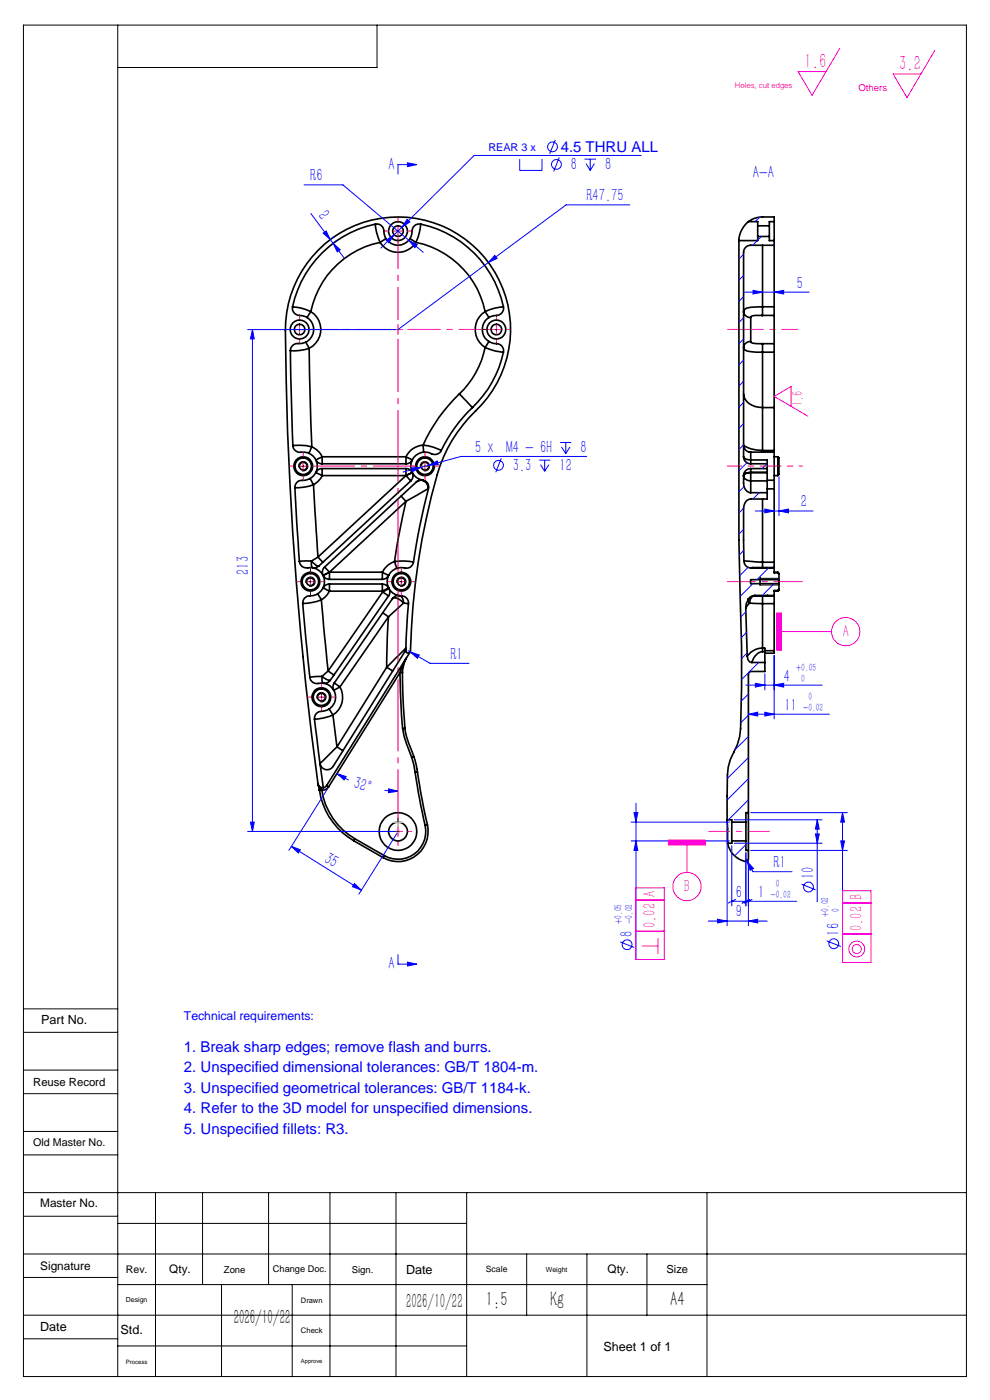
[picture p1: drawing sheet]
<svg xmlns="http://www.w3.org/2000/svg" width="210mm" height="297mm" viewBox="0 0 210 297" stroke-linecap="round" stroke-linejoin="round" font-family="sans-serif">
<g fill="none" stroke="#000" stroke-width=".35">
<path d="M79.6 47.6a1.48 1.48 0 0 1 1.8 1.4 3 3 0 0 0 3.2 3 3 3 0 0 0 2.9-3.3l.5-.9 .6-.2h.7M79.6 47.6a22.9 22.9 0 0 0-17.5 17.5M79.6 47.6l.3 1.8 .7 2M80.6 51.4a18.9 18.9 0 0 0-14.7 14.7M80.6 51.4a4.5 4.5 0 0 0 7.6 0M81.9 50.6l-1.3 .8M87 50.6l1.2 .8M88.2 51.4a18.9 18.9 0 0 1 14.7 14.7M89.3 47.6a22.8 22.8 0 0 1 17.5 17.5M89.3 47.6l-.1 .2a11.2 11.2 0 0 1-1 3.6M156.7 51v63.6l.3 9.6a386.9 386.9 0 0 1 .1 30.4 14.2 14.2 0 0 1-2.2 6.5l-.4 1.6-.2 1.7-.1 9.5M158.7 47a5.4 5.4 0 0 0-2 4"/>
<path d="M158.7 47a4.9 4.9 0 0 1 3-1h2.5v1M158.7 47h2v.9M160.7 47.9v2.3M160.7 50.2v.8h-4M160.7 50.2h2.5M160.7 47.9h2.5M161.7 52v13.1M163.2 47.9v2.3M163.2 50.2v.8h1M164.2 52h-5a1.51 1.51 0 0 0-1.5 1.5v43.4M164.2 47v4M164.2 52v13.1"/>
<path d="M164.2 47h-1v.9M164.2 51v1M61.6 74.4l.5 20.1M62.1 65.1a1.54 1.54 0 0 0 1.4 1.8 3 3 0 0 1 3 3.3 3 3 0 0 1-3.6 2.7l-.8 .4-.4 .5-.1 .6M62.1 65.1h.2a9.3 9.3 0 0 1 3.6 1M64.9 72.6l.7 1.3M65.6 73.9a10.4 10.4 0 0 1-4 .5M65.6 73.9l.5 20.9M65.9 66.1l-.8 1.3M65.9 66.1a4.5 4.5 0 0 1-.3 7.8M102.9 66.1l.8 1.3M102.9 73.7a18.9 18.9 0 0 1-5.5 9.9"/>
<path d="M102.9 73.7l2.2 .8 1.7 .2M102.9 66.1a4.5 4.5 0 0 0 0 7.6M103.7 72.5l-.8 1.2M106.8 74.7a23.1 23.1 0 0 1-6.6 11.8M106.8 65.1a1.54 1.54 0 0 1-1.5 1.8 3 3 0 0 0-3 3.2 3 3 0 0 0 3.4 2.9l.8 .4a1.4 1.4 0 0 1 .3 1.3M106.8 65.1h-.2a9.7 9.7 0 0 0-3.7 1M159.2 72.5a1.25 1.25 0 0 0-1.3 1.7 7.1 7.1 0 0 0 3.8 .5M159.2 67.4v5.1M159.2 72.5l.5 .3 .5 .1h4M161.7 65.1l-3.3 .3a1.05 1.05 0 0 0-.6 1.2 1.05 1.05 0 0 0 1.1 .7l.3 .1M161.7 74.7v11.8M161.7 65.1v1.8"/>
<path d="M161.7 72.9v1.8M161.7 65.1h2.5M161.7 74.7h2.5M164.2 74.7v11.8M164.2 66.9v6M164.2 65.1v1.8M164.2 72.9v1.8M164.2 66.9h-3.3a1.84 1.84 0 0 0-1.6 .3l-.1 .2M62.1 94.5a1.52 1.52 0 0 0 1.8 1.5 3 3 0 0 1 3.4 3 3 3 0 0 1-3.5 2.9l-.8 .4-.3 .6-.2 .6M62.1 94.5h2.9l1.1 .3M66.1 94.8l-.6 1.4M66.1 94.8a4.8 4.8 0 0 1 2.2 2.1"/>
<path d="M68.3 96.9l-1.3 .6a1.27 1.27 0 0 0 1.3 .9M68.3 99.4a1.36 1.36 0 0 0-1.3 .9l1.3 .6M68.3 99.4v1.5M68.3 96.9v1.5M68.3 99.4h17.8M68.3 98.4h17.8M68.3 96.9h17.8M86.1 96.9l1.3 .6a1.27 1.27 0 0 1-1.3 .9M86.1 99.4a1.36 1.36 0 0 1 1.3 .9l-1.3 .6M86.1 99.4v1.5M86.1 96.9v1.5M89.7 94.4a10.1 10.1 0 0 1 3.9 1.2"/>
<path d="M89.7 94.4l.2 1.5M89.7 94.4a4.3 4.3 0 0 0-3.6 2.5M93.6 95.6a1.71 1.71 0 0 1-2.7 .4 3 3 0 0 0-3.7 2.4 3 3 0 0 0 2.8 3.5l.7 .6 .2 .9a155.8 155.8 0 0 0-3.2 15.9M97.4 83.6l2.8 2.9M97.4 83.6a34.1 34.1 0 0 0-7.7 10.8M100.2 86.5a31.4 31.4 0 0 0-6.6 9.1M157.7 96.9a1.51 1.51 0 0 0 1.5 1.5M157.7 96.9a1.49 1.49 0 0 0 1.5 .7M157.7 83.6a3.6 3.6 0 0 0 4 2.9M158.9 95.8l.4 .1M159.2 99.4a1.51 1.51 0 0 0-1.5 1.5M159.2 95.9v1.7"/>
<path d="M159.2 97.6v.8M159.2 99.4v.8M159.2 97.6h3.5v.8M159.2 99.4h3.5M159.2 98.4h3.5M159.2 95.9h5M161.7 95.6a6.4 6.4 0 0 1-4-1.2 1.51 1.51 0 0 0 1.5 1.5M161.7 86.5v9.1M161.7 95.6v.3M161.7 95.6h2.5M161.7 86.5h2.5M162.7 99.4v.8h-3.5"/>
<path d="M162.7 98.4v1M164.2 95.9v6M164.2 95.6v.3M164.2 86.5v9.1M164.2 96.9h.8M165 96.9v4M165 96.9l.2 .3v3.4l-.2 .3M62.5 103.5l1 15.6M63.5 119.1a1.52 1.52 0 0 0 1.8 1.4 3 3 0 0 1 3.5 2.9 3 3 0 0 1-3.4 3l-.8 .5-.4 1.1M65.8 101.5l.7 1.3M66.1 119a1.07 1.07 0 0 0 .4 1.5l.7-.1 .4-.3M66.1 119l-2.6 .1"/>
<path d="M66.1 119a2.28 2.28 0 0 0 1.5 1.1M66.5 102.8a10.5 10.5 0 0 1-4 .7M66.5 102.8l1 15.4M67.5 118.2l1 1.1M67.5 118.2l-1.4 .8M68.3 100.9a4.3 4.3 0 0 1-1.8 1.9M68.3 100.9h17.8M83.7 119.1l2.2-.1 1.8 .3M83.7 119.1l.5 1.5M83.7 119.1a4.5 4.5 0 0 0-2.6 2.3M85.1 105.3l1 1.1M86.1 100.9l1.2-.6a1.08 1.08 0 0 1 0 1.5l-.2 .2"/>
<path d="M86.1 106.4l-1.6 7.9-.8 4.8M86.1 100.9l1 1.1M86.1 100.9h.1M86.1 100.9l-18.6 17.3M86.1 106.4l-16.2 15M87.1 102l-19.5 18.1M87.7 119.3a1.48 1.48 0 0 1-1.8 1.2 3 3 0 0 0-3.8 2.7 3 3 0 0 0 3.3 3.2l.9 .5 .3 .5v.7M88.3 102.2a1.49 1.49 0 0 1 1.8-.2 1.49 1.49 0 0 1 .7 1.7M88.3 102.2a1.56 1.56 0 0 1 1.8-.1 1.56 1.56 0 0 1 .7 1.6M88.3 102.2l-19.4 18.1M90.8 103.7l-4.7 2.7M157.7 100.9a5.3 5.3 0 0 0 .3 2.7l.4 .6 .8 .3"/>
<path d="M157.7 100.9a1.37 1.37 0 0 0 1.5 1.1M157.8 119.1l3.9 .2M157.8 119.1a1.44 1.44 0 0 0 1.5 1.4M159.2 100.2a1.49 1.49 0 0 0-1.5 .7M159.2 100.2v.1M159.2 100.3a1.41 1.41 0 0 0-1.5 .6M159.2 100.3v1.7M159.2 100.3h3.5v1.7M159.2 104.5h3.5M159.2 102v2.5M159.2 102h3.5M161.7 105.9v13.4"/>
<path d="M161.7 119.3v1.1M161.7 119.3h2.5M162.7 102v3.9h-3.5a1.81 1.81 0 0 0-1.5 2l.1 11.2M162.7 101.9h1.5M162.7 103.7h1.5M164.2 119.3v1.1M164.2 103.7v15.6M164.2 101.9v1.8M164.2 100.9h.8M64.2 128l1.5 15.7M64.2 139.3h.1M67.4 126l.8 1.2"/>
<path d="M68.2 127.2a10.9 10.9 0 0 1-4 .8M68.2 127.2l1.4 15.1M68.5 122.1a1.36 1.36 0 0 0 1.4 .8M68.9 120.3a1.48 1.48 0 0 0-.4 1.8M68.9 120.3l1 1.1M69.9 123.9a1.51 1.51 0 0 0-1.4 .8l1.4 .7M69.9 125.4a4.3 4.3 0 0 1-1.7 1.8M69.9 121.4l-1.4 .7M69.9 123.9v1.5M69.9 121.4v1.5M69.9 121.4h.1M69.9 122.9h11.2"/>
<path d="M69.9 123.9h11.2M69.9 121.4h11.2M69.9 125.4h11.2M81.1 121.4l1.3 .7a1.45 1.45 0 0 1-1.3 .8M81.1 123.9a1.63 1.63 0 0 1 1.3 .8l-1.3 .7M81.1 121.4v1.5M81.1 123.9v1.5M81.1 125.4l.1 .2M81.2 125.6l1.3-.8a1.49 1.49 0 0 1-.1 1.6M81.2 130l1.2 .8M81.2 125.6l1.2 .8M81.2 125.6l-11.6 16.7"/>
<path d="M82.4 130.8l-.4 10.8M82.4 126.4l-12.3 17.9M82.4 130.8l-10.3 14.9M83.3 127a1.26 1.26 0 0 1 1.6-.6 1.26 1.26 0 0 1 .7 1.5M83.3 127a1.97 1.97 0 0 1 2.3 .9M83.3 127l-12.4 17.9M85.6 127.9l-3.2 2.9M85.6 127.9l1 .2M86.1 139.8l-.3 .8-.4 2.1M86.2 139.6l-1.4 3.1M86.6 128.1l-.5 9.9a.49 .49 0 0 0 .5 .6 .49 .49 0 0 0 .5-.5 148 148 0 0 1 6.2-39.3 32.7 32.7 0 0 1 8.9-13 23.9 23.9 0 0 0-9.3-38.2 23.9 23.9 0 0 0-32.4 22.5 754.2 754.2 0 0 0 7 96.2M87 138.3l-17.7 28.3"/>
<path d="M158.2 129l.3 10.2M158.5 139.2a1.29 1.29 0 0 0 .8 1.3h.2M158.7 127v.6l.3 .3M158.7 127h.1M158.8 127l-.5 1.1-.1 .9M159 127.9l2.7 .2M159 127.9l-.8 1.1M159.3 120.5h4.9M160 126.4a1.45 1.45 0 0 0-1.2 .6M160 126.4h1.7v1.7M160 126.4a1.59 1.59 0 0 0-1 1.5M160 126.4h.1"/>
<path d="M160 126.4h4.2M161.2 122.6v1.6M161.2 122.6h.1M161.2 122.7v.3M161.2 123.8v.3M161.7 137.5v.8M161.7 138.3a2.9 2.9 0 0 0-2.2 2.2M161.7 137.5a3.9 3.9 0 0 0-3.2 1.7M161.7 128.1v9.4M161.7 137.5h.5v.8M161.7 138.3h.5M161.7 128.1h2.5"/>
<path d="M162.2 138.3v4.1h-3a.77 .77 0 0 0-.5 1v29M162.2 138h2M162.7 126.4h.1M164.2 120.4v.1M164.2 126.3v.1M164.2 126.4v1.7M164.2 138v.6h-2M164.2 128.1v9.9M164.2 120.4l-4.9 .1M164.2 121.4h.8M164.2 125.4h.8M164.2 126.3l-1.5 .1"/>
<path d="M164.2 120.5v1h.8M165 121.4l.2 .4M165 121.4v.1M165 125.3v.1M165 125.3h-.8v1M165 121.5l.2 .3M165.2 123h-6v.4v.4h6M165.2 125l-.2 .4M165.2 123v.8M165.2 121.8v1.2M165.2 123.8v1.2M165.2 125l-.2 .3"/>
<path d="M65.7 143.7a1.48 1.48 0 0 0 1.8 1.3 3 3 0 0 1 3.7 2.8 3 3 0 0 1-3.3 3.2l-.8 .4-.3 .5-.1 .7M66.7 152.6l1.9 14.5M68.3 143.5a1.38 1.38 0 0 0 .3 1.4 1.55 1.55 0 0 0 1.5-.6M68.3 143.5l-2.6 .2M68.3 143.5a2.53 2.53 0 0 0 1.8 .8M69.6 142.3l1.2 .9M69.6 142.3l-1.3 1.2M69.8 150.4l.8 1.3M70.6 151.7l-2 .6-1.9 .3M70.6 151.7l.9 6.8M70.9 144.9a1.09 1.09 0 0 0 0 1.5l1.2-.7M70.9 144.9l1.2 .8"/>
<path d="M71.5 158.5l1.2 .7M72.1 145.7a4.4 4.4 0 0 1-1.5 6M82 141.6l4.1-4.1-.2 .8-15.2 24.3a1.46 1.46 0 0 1-1.6 .7 1.46 1.46 0 0 1-1.2-1.4l3.6-3.4M82 141.6l1.3 .7M82 141.6l-10.5 16.9M84.8 142.7l.6 11.8M84.8 142.7l-15.1 24.2M85.4 142.7v4.4l.5 7.4M85.4 142.7h-.6M85.4 154.5l.3 1.7 1.6 4.4M85.9 154.5a19.3 19.3 0 0 0 1.9 6M85.9 154.5h-.5"/>
<path d="M159.5 140.5h2.7M67.5 166.3a.97 .97 0 0 0 1.1 .8M67.5 166.3l.7 1.2M67.5 166.3l.2 1.2M67.7 167.5l.1 .2M67.7 167.5h.5M67.8 167.7a14.8 14.8 0 0 0 7.2 10.7M68.2 167.5l.1 .1M68.3 167.6a14.4 14.4 0 0 0 7 10.3M68.3 167.6l-.5 .1M69.3 166.6l-.7 .5M69.3 166.6l.4 .3"/>
<path d="M69.7 166.9a1.6 1.6 0 0 1-1.4 .7M75 178.4l6.2 3.5M75.3 177.9l-.3 .5M75.3 177.9l6.2 3.6M87.3 160.6l.8 3.2M87.8 160.5l.7 3.3M87.8 160.5l-.5 .1M88.1 163.8l1.2 7.1 .9 4.2M88.5 163.8l.7 4.2 1.5 7M88.5 163.8h-.4M90.2 175.1a5.9 5.9 0 0 1-2.3 6 5.9 5.9 0 0 1-6.4 .4M90.7 175a6.4 6.4 0 0 1-2.5 6.5 6.4 6.4 0 0 1-7 .4"/>
<path d="M90.7 175l-.5 .1M154.2 173.9l.1 5M154.2 173.9h1v.5M154.3 178.9a4.6 4.6 0 0 0 4.2 3.8l.2-.4v-1.9M155.2 174.4v4M155.2 174.4h3M155.2 178.4v.5h-.9M155.2 178.4h3M158.2 174.4v4M158.2 178.4v2h.5M158.7 172.4v8M158.7 172.4h-.5v2"/>
<path d="M81.5 181.5l-.3 .4"/>
<circle cx="84.4" cy="49" r="1.12"/>
<circle cx="84.4" cy="49" r="2"/>
<circle cx="63.5" cy="69.9" r="2"/>
<circle cx="63.6" cy="69.9" r="1.12"/>
<circle cx="105.3" cy="69.9" r="2"/>
<circle cx="105.3" cy="69.9" r="1.12"/>
<circle cx="64.3" cy="98.9" r="1.75"/>
<circle cx="64.3" cy="98.9" r=".83"/>
<circle cx="64.3" cy="98.9" r="2"/>
<circle cx="90.1" cy="98.9" r=".84"/>
<circle cx="90.1" cy="98.9" r="1.75"/>
<circle cx="90.1" cy="98.9" r="1.99"/>
<circle cx="65.8" cy="123.4" r="2.01"/>
<circle cx="65.8" cy="123.4" r="1.74"/>
<circle cx="65.9" cy="123.4" r=".82"/>
<circle cx="85.1" cy="123.4" r="2"/>
<circle cx="85.1" cy="123.4" r="1.75"/>
<circle cx="85.1" cy="123.4" r=".83"/>
<circle cx="68.2" cy="147.9" r=".83"/>
<circle cx="68.2" cy="147.9" r="1.75"/>
<circle cx="68.2" cy="147.9" r="1.99"/>
<circle cx="84.4" cy="176.4" r="4"/>
<circle cx="84.4" cy="176.4" r="1.99"/>
</g>
<g fill="none" stroke="#00f" stroke-width=".21">
<path d="M64.5 39.2h8.2l14 11.8M86.4 34.5l2 .4-2 .4zM88.4 34.9h-4v2M110.2 33.8v2.4h4.8v-2.4M117.8 29.7l-1.2 2.9M118.6 33.4l-1.2 3M124 33.8h2.4M124.3 34.7l.9 1.5M125.2 33.8v2.4M126.1 34.7l-.9 1.5M136 33h-35.4l-15.4 15.2M65.9 45.3l4.2 5.5"/>
<path d="M68.5 49.5l.7-.5 .9 1.8zM70.1 50.8l.6 .8M70.7 51.6l1.5 1.4-.7 .4zM70.7 51.6l2.4 3.2M70.9 50.2l-.4 .3M71.5 51l-.4 .3M81.9 50.9l1.7-1.1-1.1 1.7zM83.6 49.8l-2.8 2.8M85.2 48.2l-1.6 1.6M86.4 46.5l.5 .6-1.7 1.1zM86.7 51l1.8 .9-.5 .7zM86.7 51l3.1 2.5"/>
<path d="M103.6 55.7l-19.2 14.2M105 54.2l.4 .6-1.8 .9zM133.6 43.5h-13.5l-16.5 12.2M157.7 53.9l-1 1.1M157.7 58.5l-1 .9M160.7 51l-1 1M161.1 46.1l-.9 .9M161.5 50.2l-.8 .7M164.2 51.9l-.1 .1M52.5 69.9h31.4M53.6 69.9l.3 2h-.8zM53.6 69.9v106.5"/>
<path d="M157.7 62.9l-1 1M157.7 67.4l-1 1M157.7 71.9l-1 1M157.7 76.4l-1 1M157.7 62h13.9M159.7 61.6l2 .4-2 .4zM164.2 62l2-.4v.8zM87.3 99.3l2-.2-1.8 .9zM89.3 99.1l-3.8 1.1M90.9 98.7l1.8-.9 .3 .8zM90.9 98.7l-1.6 .4M106.3 97.2l-1.1 3"/>
<path d="M114.4 97.6h2.3M114.7 98.6l.8 1.4M115.5 97.6v2.4M116.5 98.6l-1 1.4M118.8 93.9h2.4M119.1 94.8l.9 1.4M120 93.9v2.3M120.9 94.8l-.9 1.4M124.5 96.8h-26.7l-6.9 1.9M157.7 80.9l-1 1M157.7 85.4l-1 1M157.7 89.9l-1 1"/>
<path d="M157.7 94.4l-1 1M158.4 98.2l-1.7 1.7M162.7 98.4l-1 1M157.7 107.8l-1 1M157.7 112.3l-1 1M157.8 116.8l-1 1M157.8 103.2l-1.1 1.1M160.2 108.4h12.3M161 104.5l-1.3 1.4M162.2 108l2 .4-2 .4zM165.2 108.4l2.1-.4v.8zM165.2 101.1v8.3"/>
<path d="M86.6 138l.4 .3M87 138.3l1.9 .7-.4 .7zM87 138.3l4.2 2.4h8.3M158.2 129.8l-1.1 1.1M158.4 134.2l-1.1 1.1M158.5 138.5l-1.2 1.2M158.7 120.4l-1.8 1.8M159.7 123.8l-2.7 2.7M163.1 120.5l-2.6 2.5M164.2 123.8l-2.5 2.6M164.2 139.1v13.4M165.2 122.8l-.2 .2"/>
<path d="M158.2 145.3h16.2M158.7 151.5l2-.4v.8zM158.7 147.2l-1.5 1.5M158.7 151.7l-1.6 1.6M158.7 156.2l-2.8 2.9M158.7 151.5h17.2M160.2 145l2 .3-2 .5zM160.9 140.5l-3.6 3.7M162.2 151.1l2 .4-2 .4zM162.2 142.9v3.5M164.2 145.3l2-.3v.8zM52.5 176.4h31.4"/>
<path d="M53.1 174.4h.8l-.3 2zM61.8 179.6l1.9 .7-.4 .7zM61.8 179.6l14.9 9.2M69.5 167.4l-8.2 13M71.5 164.1l1.9 .6-.4 .7zM71.5 164.1l2.5 1.4M81.6 167.7l2.8 .1M82.4 167.4l2 .4-2 .4zM84.2 176.8l-8.1 12.9M133.9 174.4h20.8M133.9 178.4h20.8M134.5 172.4h.8l-.4 2z"/>
<path d="M134.9 178.4l.4 2h-.8zM134.9 170.4v33.1M154.2 174.4v22M155.2 179.4v12.8M155.8 178.9h18.6M155.8 173.9h18.6M158.2 179.2l-2.4 2.4M158.7 160.7l-4.4 4.5M158.7 165.2l-4.5 4.5M158.7 169.7l-4.2 4.2M159.2 172.4h20.5M173 176.9h.8l-.4 2z"/>
<path d="M173.4 173.9l.4 2h-.8zM173.4 173.9v17.4M178.3 178.4h.8l-.4 2zM178.7 172.4l.4 2h-.8zM178.7 172.4v30.9M75.2 187.4l1.5 1.4-1.9-.7zM131.6 199.8l2.9 1.2M150.2 195.4h12.5M152.2 195l2 .4-2 .4zM155.2 191.2h13.8M156 190.8l-1.6 .8M158.2 180.9v11.3"/>
<path d="M158.2 182.3l.3 .4M158.5 182.7l1.3 1.6-.7 .3zM158.5 182.7l1.2 2.2h8.3M158.7 195.4l2-.4v.8zM158.7 182.8v13.6M159 190.8l-1.6 .8M159.2 180.4h20.5M159.5 190.8l-1.6 .8M170 187.6l3 1.2M175.4 199.6l3 1.2M84.4 202.5v2h4M86.4 204.1l2 .4-2 .4z"/>
<circle cx="117.2" cy="31.2" r="1.04"/>
<circle cx="118" cy="34.9" r="1.05"/>
<circle cx="105.7" cy="98.7" r="1.04"/>
<circle cx="171.5" cy="188.2" r="1.04"/>
<circle cx="133" cy="200.4" r="1.04"/>
<circle cx="176.9" cy="200.2" r="1.04"/>
</g>
<g fill="none" stroke="#f0f" stroke-width=".21">
<path d="M178.2 10.2l-5.9 10-3-5h5.9M198.3 10.7l-5.9 10-3-5h5.9M167.8 86.2v-4.2l-3.6 2.1 7.2 4.2M164.7 130.1h1.1v7.8h-1.1zM165.8 134h10.6M141.8 178.2h7.8v1h-7.8zM145.7 179.2v5.9M134.9 188.3h6v15.2h-6zM134.9 197.6h6M134.9 191h6M139.6 199v3.4M178.7 189h6v15.2h-6z"/>
<path d="M178.7 198.2h6M178.7 191.6h6M136.2 200.7h3.4"/>
<circle cx="179.4" cy="134" r="3"/>
<circle cx="145.7" cy="188.1" r="3"/>
<circle cx="181.7" cy="201.3" r="1.69"/>
<circle cx="181.7" cy="201.3" r=".96"/>
</g>
<g fill="none" stroke="#000" stroke-width=".21">
<path d="M5 5.3h200v286.7h-200zM25 5.3v286.7M80 5.3v9h-55M60.9 89h.1M63.4 99.2a.99 .99 0 0 1 .8-1.3 .99 .99 0 0 1 1.1 1.1 .99 .99 0 0 1-1.2 .9M89.2 99.2a.99 .99 0 0 1 .9-1.3 .99 .99 0 0 1 1 1.1 .99 .99 0 0 1-1.2 .9M64.9 123.6a1.01 1.01 0 0 1 .9-1.2 1.01 1.01 0 0 1 1.1 1.1 1.01 1.01 0 0 1-1.3 .9M84.2 123.6a1 1 0 0 1 .9-1.2 1 1 0 0 1 1 1.1 1 1 0 0 1-1.2 .9M161.2 122.7h4M161.2 124.1h4M67.2 148.2a1 1 0 0 1 .9-1.3 1 1 0 0 1 1.1 1.1 1 1 0 0 1-1.3 .9M5 214h20"/>
<path d="M5 219h20M5 232h20M5 227h20M5 245h20M5 240h20M5 258h20M5 253h200M25 259.5h74M33 253v39M43 253v19.5M57 253v19.5M70 253v39"/>
<path d="M84 253v39M99 253v39M150 253v39M5 271h20M5 266h200M5 279h200M25 272.5h125M47 272.5v19.5M62 272.5v19.5M111.7 266v13M124.5 266v26M137.2 266v13"/>
<path d="M5 284h20M25 285.5h74"/>
</g>
<path d="M83.4 174.4h2M83.9 176.4h1M84.1 176l.7 .8M84.4 173.4v2M84.4 175.9v1M84.8 176l-.7 .8" fill="none" stroke="#c0c0c0" stroke-width=".21"/>
<g fill="none" stroke="#f00" stroke-width=".21" stroke-dasharray="15.2 1.3 1.3 1.3" stroke-linecap="butt">
<path d="M82.4 49h-1M84.4 47v-1M84.4 51v1M86.4 49h1M61.6 69.9h-1M63.6 67.9v-1M63.6 71.9v1M65.6 69.9h1M103.3 69.9h-1M105.3 67.9v-1M105.3 71.9v1M107.3 69.9h1"/>
<path d="M62.3 98.9h-1M64.3 96.9v-1M88.2 98.9h-1M90.2 96.9v-1M92.2 98.9h1M165 98.9h-.7M64.3 100.9v1M90.2 100.9v1M63.9 123.4h-1M65.9 121.4v-1M65.9 125.4v1M67.9 123.4h1"/>
<path d="M83.1 123.4h-1M85.1 121.4v-1M85.1 125.4v1M87.1 123.4h1M66.2 147.9h-1M68.2 145.9v-1M68.2 149.9v1M70.2 147.9h1M82.4 176.4h-1M84.4 174.4v-1M84.4 178.4v1M86.4 176.4h1"/>
</g>
<path d="M66.3 98.9h21.7" fill="none" stroke="#f00" stroke-width=".21" stroke-dasharray="15.2 1.3 1.3 1.3" stroke-dashoffset="6.3" stroke-linecap="butt"/>
<path d="M82.4 69.9h-17.8M84.4 67.9v-17.9M86.4 69.9h17.9" fill="none" stroke="#f00" stroke-width=".21" stroke-dasharray="15.2 1.3 1.3 1.3" stroke-dashoffset="8.2" stroke-linecap="butt"/>
<path d="M84.4 71.9v102.6" fill="none" stroke="#f00" stroke-width=".21" stroke-dasharray="15.2 1.3 1.3 1.3" stroke-dashoffset="3.9" stroke-linecap="butt"/>
<path d="M165 98.9h5.3" fill="none" stroke="#f00" stroke-width=".21" stroke-dasharray="15.2 1.3 1.3 1.3" stroke-dashoffset="14.5" stroke-linecap="butt"/>
<path d="M154.3 69.9h15" fill="none" stroke="#f00" stroke-width=".21" stroke-dasharray="15.2 1.3 1.3 1.3" stroke-dashoffset="7.5" stroke-linecap="butt"/>
<path d="M154.3 98.9h10" fill="none" stroke="#f00" stroke-width=".21" stroke-dasharray="15.2 1.3 1.3 1.3" stroke-dashoffset="12.1" stroke-linecap="butt"/>
<path d="M154.2 123.4h16.1" fill="none" stroke="#f00" stroke-width=".21" stroke-dasharray="15.2 1.3 1.3 1.3" stroke-dashoffset="9.1" stroke-linecap="butt"/>
<path d="M150.3 176.4h13" fill="none" stroke="#f00" stroke-width=".21" stroke-dasharray="15.2 1.3 1.3 1.3" stroke-dashoffset="10.6" stroke-linecap="butt"/>
<g fill="none" stroke="#f00" stroke-width=".21">
<path d="M83.4 49h2M84.4 48v2M62.5 69.9h2.1M63.5 68.9v2M83.4 69.9h2M84.4 68.9v2M104.3 69.9h2M105.3 68.9v2M63.3 98.9h2M64.3 97.9v2M89.1 98.9h2M90.1 97.9v2"/>
<path d="M64.8 123.4h2.1M65.8 122.4v2M84.1 123.4h2M85.1 122.4v2M67.2 147.9h2M68.2 146.9v2M83.4 176.4h2M84.4 175.4v2"/>
</g>
<g fill="#00f">
<path d="M158.5 182.7l1.3 1.6-.7 .3z"/>
<path d="M162.2 108l2 .4-2 .4zM165.2 108.4l2.1-.4v.8zM158.7 151.5l2-.4v.8zM162.2 151.1l2 .4-2 .4zM160.2 145l2 .3-2 .5zM164.2 145.3l2-.3v.8z"/>
<path d="M158.7 195.4l2-.4v.8zM152.2 195l2 .4-2 .4z"/>
<path d="M173 176.9h.8l-.4 2zM173.4 173.9l.4 2h-.8z"/>
<path d="M134.5 172.4h.8l-.4 2zM134.9 178.4l.4 2h-.8zM178.7 172.4l.4 2h-.8zM178.3 178.4h.8l-.4 2z"/>
<path d="M159.7 61.6l2 .4-2 .4zM164.2 62l2-.4v.8z"/>
</g>
<path d="M164.7 130.1v7.8h1.1v-7.8zM141.8 178.2h7.8v1h-7.8z" fill="#f0f"/>
<g fill="#00f">
<path d="M86.4 34.5l2 .4-2 .4zM86.4 204.1l2 .4-2 .4z"/>
<path d="M70.7 51.6l1.5 1.4-.7 .4zM68.5 49.5l.7-.5 .9 1.8z"/>
<path d="M81.9 50.9l.6 .6 1.1-1.7zM86.4 46.5l-1.2 1.7 1.7-1.1zM87.3 99.3l.2 .7 1.8-.9zM90.9 98.7l2.1-.1-.3-.8zM86.7 51l1.3 1.6 .5-.7zM105 54.2l-1.4 1.5 1.8-.9zM87 138.3l1.5 1.4 .4-.7z"/>
<path d="M53.1 174.4h.8l-.3 2zM53.6 69.9l.3 2h-.8z"/>
<path d="M61.8 179.6l1.9 .7-.4 .7zM75.2 187.4l1.5 1.4-1.9-.7z"/>
<path d="M71.5 164.1l1.9 .6-.4 .7zM82.4 167.4l2 .4-2 .4z"/>
</g>
<g font-size="4.4" fill="#f0f">
<text x="170.7" y="14.3">1.6</text>
<text x="190.8" y="14.8">3.2</text>
</g>
<g font-size="4.4">
<text x="49.6" y="280.9">2026/10/22</text>
<text x="86.1" y="277.4">2026/10/22</text>
<text x="103.1" y="277.1">1:5</text>
<text x="116.7" y="277.1">Kg</text>
<text x="142.1" y="277.1">A4</text>
</g>
<g font-size="3.8" fill="#00f">
<text x="121.1" y="36">8</text>
<text x="128.4" y="36">8</text>
<text x="65.8" y="38.5">R6</text>
<text x="82.4" y="36.1">A</text>
<text x="159.7" y="37.8">A-A</text>
<text x="67.3" y="45.9" transform="rotate(53 67.3 45.9)">2</text>
<text x="124.4" y="42.7">R47.75</text>
<text x="169" y="61.2">5</text>
<text x="100.8" y="96.1">5 x M4 - 6H</text>
<text x="108.8" y="99.8">3.3</text>
<text x="118.7" y="99.8">12</text>
<text x="123.2" y="96.1">8</text>
<text x="169.9" y="107.6">2</text>
<text x="52.8" y="121.9" transform="rotate(-90 52.8 121.9)">213</text>
<text x="95.6" y="140">R1</text>
<text x="166.2" y="144.6">4</text>
<text x="166.4" y="150.7">11</text>
<text x="74.9" y="167.2" transform="rotate(16 74.9 167.2)">32°</text>
<text x="68.5" y="182.8" transform="rotate(32 68.5 182.8)">35</text>
<text x="164.1" y="184.1">R1</text>
<text x="156.1" y="190.4">6</text>
<text x="160.8" y="190.4">1</text>
<text x="172.6" y="186.4" transform="rotate(-90 172.6 186.4)">10</text>
<text x="156.1" y="194.6">9</text>
<text x="134.2" y="198.7" transform="rotate(-90 134.2 198.7)">8</text>
<text x="178" y="198.5" transform="rotate(-90 178 198.5)">16</text>
<text x="82.4" y="205.7">A</text>
</g>
<g font-size="3.8" fill="#f0f">
<text x="178.8" y="135.1">A</text>
<text x="139" y="190.3" transform="rotate(-90 139 190.3)">A</text>
<text x="145.1" y="189.2">B</text>
<text x="182.9" y="190.9" transform="rotate(-90 182.9 190.9)">B</text>
<text x="139" y="196.9" transform="rotate(-90 139 196.9)">0.02</text>
<text x="182.9" y="197.5" transform="rotate(-90 182.9 197.5)">0.02</text>
</g>
<g font-size="3.2" fill="#00f">
<text x="118.9" y="32.3">4.5 THRU ALL</text>
<text x="39" y="223.1">1. Break sharp edges; remove flash and burrs.</text>
<text x="39" y="227.5">2. Unspecified dimensional tolerances: GB/T 1804-m.</text>
<text x="39" y="231.8">3. Unspecified geometrical tolerances: GB/T 1184-k.</text>
<text x="39" y="236.2">4. Refer to the 3D model for unspecified dimensions.</text>
<text x="39" y="240.5">5. Unspecified fillets: R3.</text>
</g>
<text font-size="3.1" fill="#f0f" x="170.3" y="86.2" transform="rotate(-90 170.3 86.2)">1.6</text>
<g font-size="2.7">
<text x="8.7" y="217.3">Part No.</text>
<text x="86.1" y="270.2">Date</text>
<text x="8.5" y="282.4">Date</text>
<text x="25.6" y="283.1">Std.</text>
<text x="128" y="286.6">Sheet 1 of 1</text>
</g>
<text font-size="2.6" fill="#00f" x="39" y="216.4">Technical requirements:</text>
<g font-size="2.5">
<text x="8.5" y="256.1">Master No.</text>
<text x="8.5" y="269.4">Signature</text>
<text x="35.9" y="270.1">Qty.</text>
<text x="128.9" y="270.1">Qty.</text>
</g>
<g font-size="2.4">
<text x="7" y="230.3">Reuse Record</text>
<text x="141.4" y="270.1">Size</text>
</g>
<g font-size="2.3" fill="#00f">
<text x="103.6" y="32">REAR 3 x</text>
<text x="168.9" y="142.3">+0.05</text>
<text x="170" y="144.6">0</text>
<text x="171.5" y="148.5">0</text>
<text x="170.4" y="150.7">-0.02</text>
<text x="163.5" y="190.4">-0.02</text>
<text x="164.6" y="188.2">0</text>
<text x="131.9" y="196.1" transform="rotate(-90 131.9 196.1)">+0.05</text>
<text x="134.2" y="196.1" transform="rotate(-90 134.2 196.1)">-0.02</text>
<text x="175.8" y="194.5" transform="rotate(-90 175.8 194.5)">+0.02</text>
<text x="178" y="193.4" transform="rotate(-90 178 193.4)">0</text>
</g>
<text font-size="2.3" x="7" y="243">Old Master No.</text>
<text font-size="2.2" x="26.7" y="270">Rev.</text>
<text font-size="2" fill="#f0f" x="182.1" y="19.2">Others</text>
<g font-size="2">
<text x="47.5" y="270">Zone</text>
<text x="57.9" y="269.9">Change Doc.</text>
<text x="74.6" y="270">Sign.</text>
</g>
<text font-size="1.8" x="103.1" y="269.9">Scale</text>
<text font-size="1.6" fill="#f0f" x="155.9" y="18.6">Holes, cut edges</text>
<g font-size="1.6">
<text x="63.8" y="276.4">Drawn</text>
<text x="63.8" y="282.7">Check</text>
</g>
<g font-size="1.5">
<text x="115.8" y="269.8">Weight</text>
<text x="26.7" y="276.1">Design</text>
</g>
<text font-size="1.3" x="26.7" y="289.3">Process</text>
<text font-size="1.2" x="63.8" y="289.2">Approve</text>
</svg>
